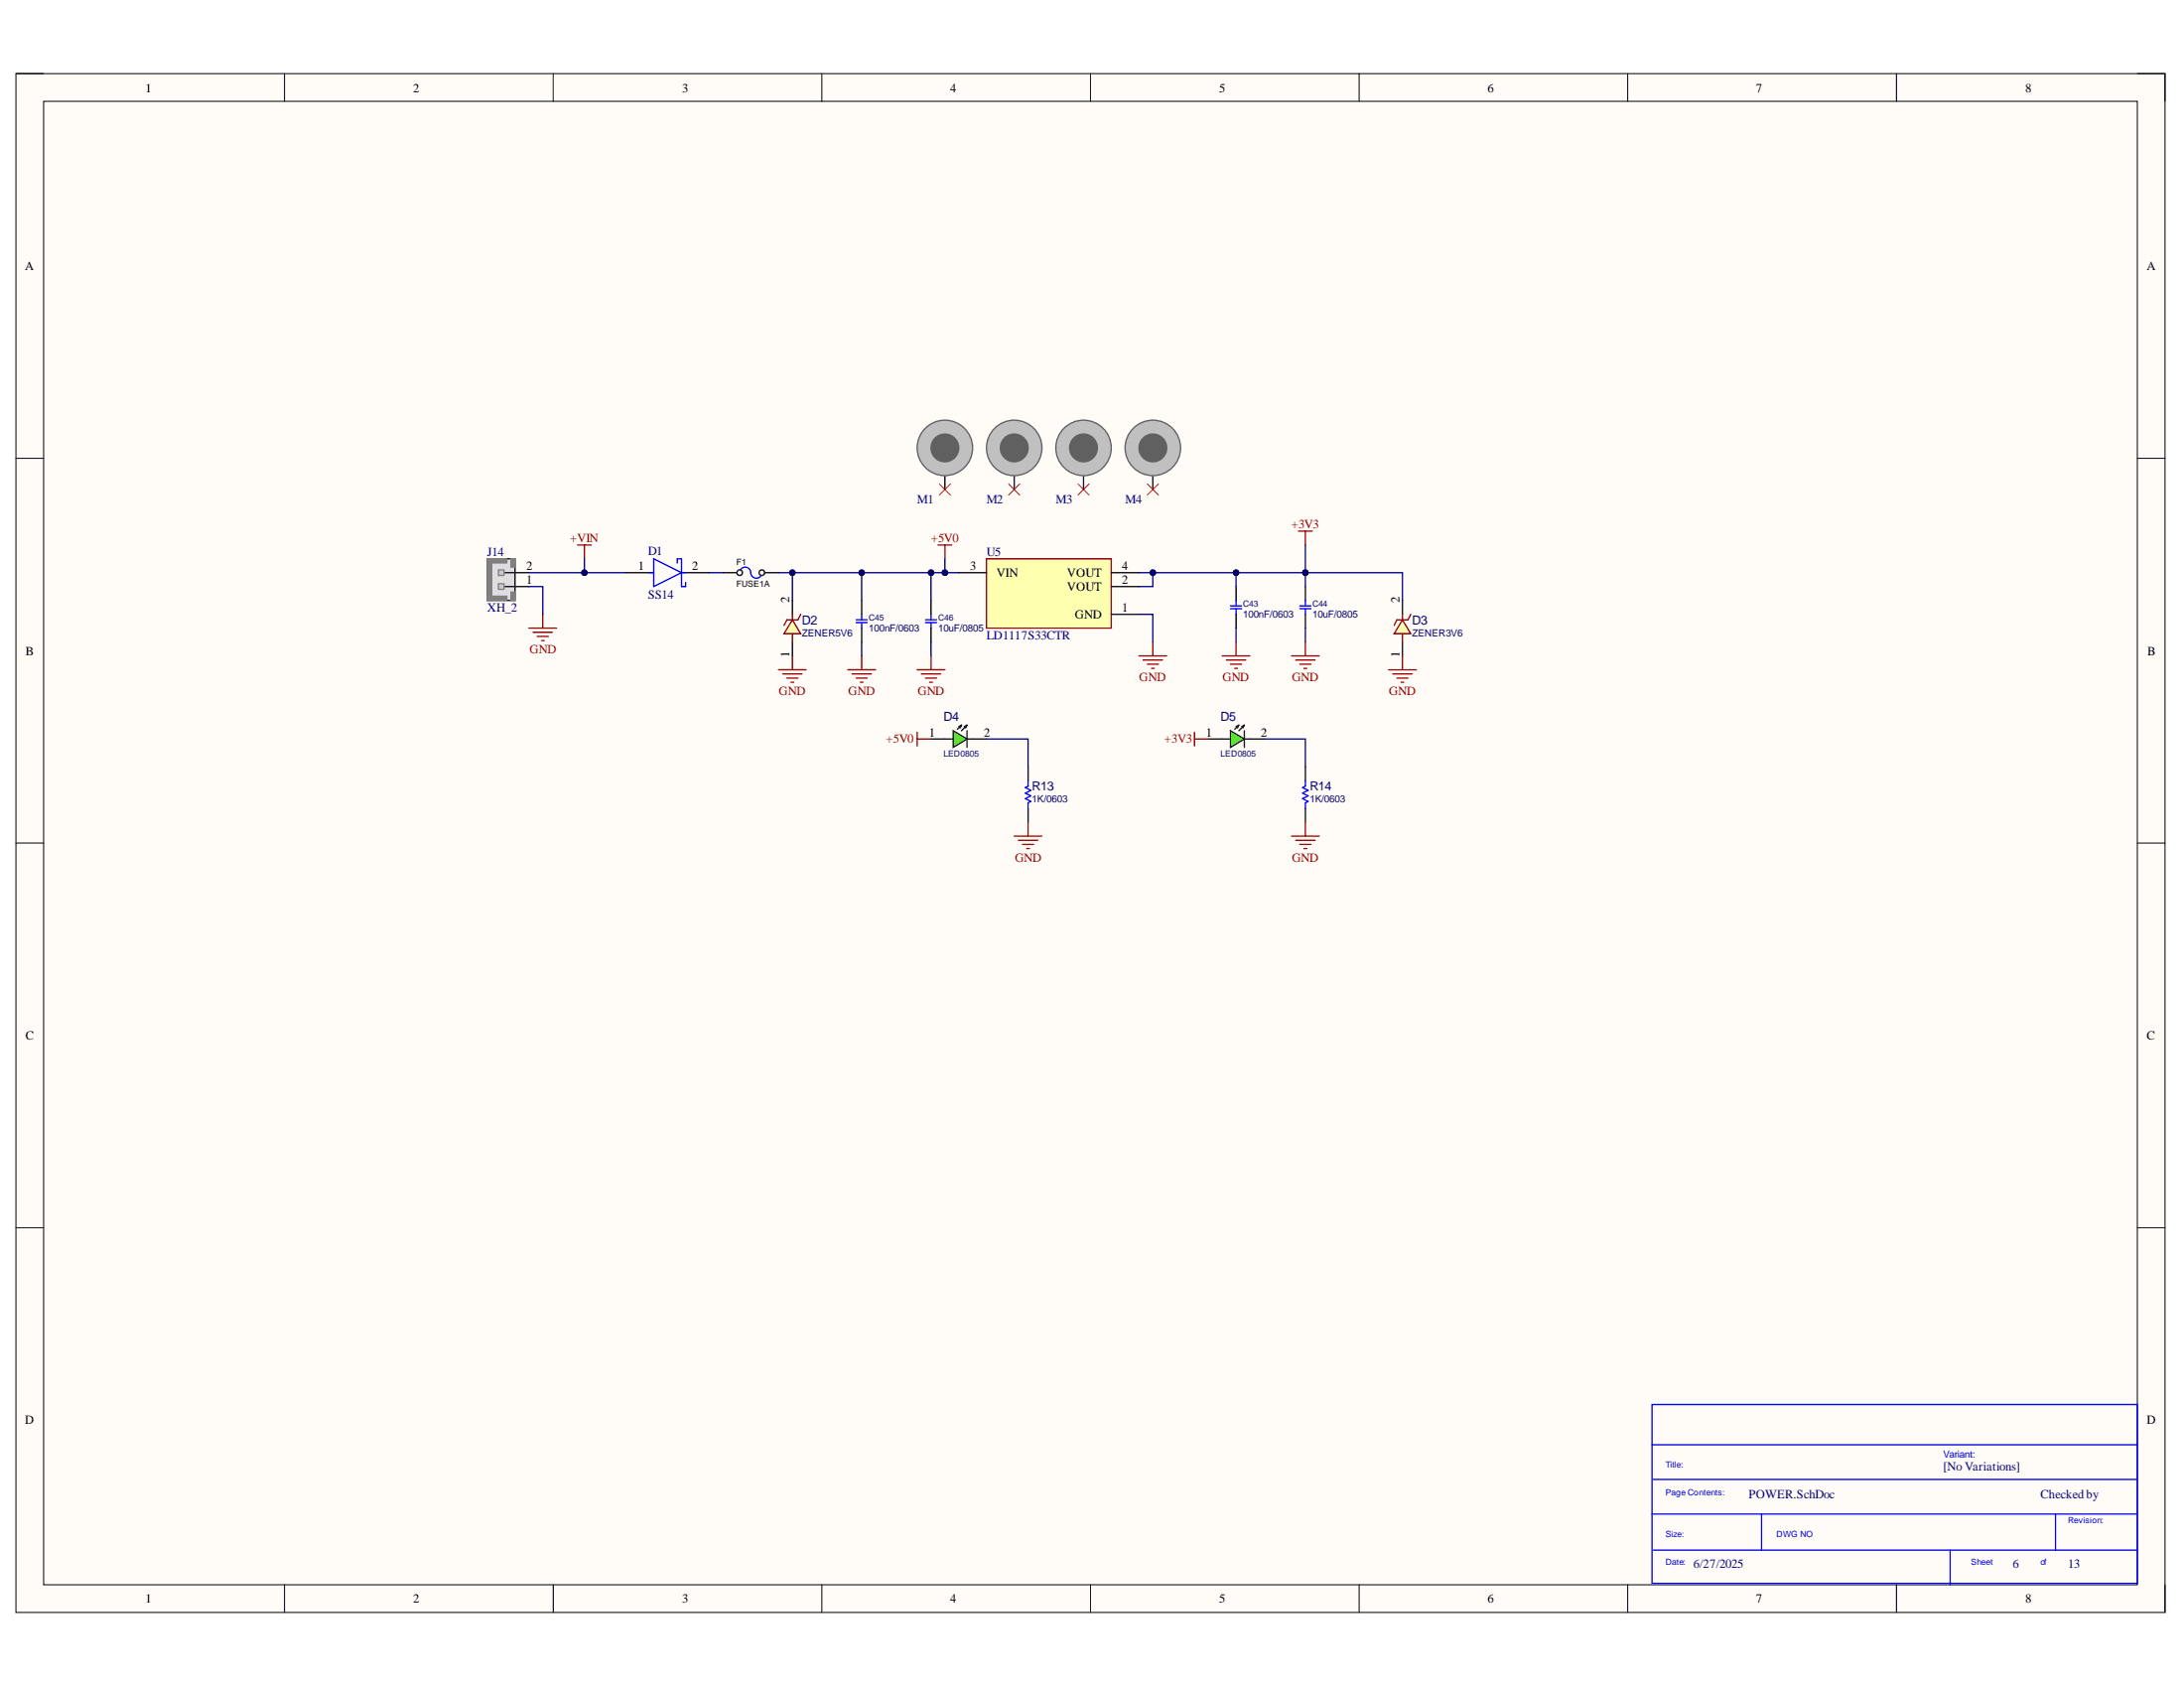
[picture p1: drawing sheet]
<svg xmlns="http://www.w3.org/2000/svg" width="279mm" height="216mm" viewBox="0 0 279 216" stroke-linecap="round" stroke-linejoin="round" font-family="sans-serif">
<path d="M2 9.4h275v196.8h-275z" fill-rule="evenodd" fill="#fffcf8"/>
<path d="M2 9.4h275v196.8h-275z" fill="none" stroke="#000" stroke-width=".13"/>
<path d="M5.6 13h267.8v189.7h-267.8z" fill-rule="evenodd" fill="#fffcf8"/>
<g fill="none" stroke="#000" stroke-width=".13">
<path d="M2 9.4h3.6M5.6 13h267.8v189.7h-267.8zM36.4 9.4v3.6M70.8 9.4v3.6M105.1 9.4v3.6M139.5 9.4v3.6M173.9 9.4v3.6M208.2 9.4v3.6M242.6 9.4v3.6M273.4 9.4h3.6v3.6M2 58.6h3.6M273.4 58.6h3.6"/>
<path d="M2 107.8h3.6M273.4 107.8h3.6M2 157h3.6M273.4 157h3.6M36.4 202.7v3.5M70.8 202.7v3.5M105.1 202.7v3.5M139.5 202.7v3.5M173.9 202.7v3.5M208.2 202.7v3.5M242.6 202.7v3.5M277 202.7v3.5"/>
</g>
<path d="M211.3 179.6h62.1v22.9h-62.1zM211.3 184.8h62.1M211.3 193.6h62.1M211.5 198.3h61.9M211.5 189.2h61.9M225.4 193.6v4.7M249.5 198.3v4.4M263 193.6v4.7" fill="none" stroke="#00f" stroke-width=".17"/>
<path d="M126.2 71.5h16v8.8h-16z" fill-rule="evenodd" fill="#ffffb0"/>
<path d="M126.2 71.5h16v8.8h-16z" fill="none" stroke="#800000" stroke-width=".17"/>
<g fill="none" stroke="#000" stroke-width=".17">
<path d="M80.1 73.2h3.5M87.2 73.2h3.5M92.5 73.2h1.8M97.8 73.2h1.8M101.4 76.8v1.8M122.7 73.2h3.5M142.2 73.2h3.5M142.2 75h3.5M142.2 78.6h3.5M101.4 82.1v1.8"/>
<circle cx="94.6" cy="73.2" r=".35"/>
<circle cx="97.5" cy="73.2" r=".36"/>
</g>
<g fill="none" stroke="#980000" stroke-width=".17">
<path d="M120 69.7h1.8M120.9 69.7v1.8M166.1 67.9h1.8M167 67.9v1.8M99.6 85.7h3.5M100.1 86.2h2.5M100.7 86.7h1.4M101.2 87.3h.3M101.4 83.9v1.8M145.7 83.9h3.6M146.2 84.4h2.5M146.8 84.9h1.4"/>
<path d="M147.3 85.5h.4M147.5 82.1v1.8"/>
</g>
<path d="M83.1 73.2h.5M83.6 71.5l3.6 1.7-3.6 1.8zM86.6 72v-.5h.6v3.5h.5v-.5M87.2 73.2h.5M94.7 72.9a.71 .71 0 0 1 .8-.3 .71 .71 0 0 1 .5 .6 .71 .71 0 0 0 .6 .7 .71 .71 0 0 0 .8-.3" fill="none" stroke="#00f" stroke-width=".17"/>
<path d="M101.4 79.3l1 1.7h-2.1z" fill="#ffffb0"/>
<path d="M101.4 79.3l1 1.7h-2.1zM101.4 78.6v.7M102.4 78.6l-.3 .7h-1.4l-.4 .7M101.4 81v1.1" fill="none" stroke="#800000" stroke-width=".17"/>
<g fill="none" stroke="#00f" stroke-width=".17">
<path d="M109.5 79.6h1.4M109.5 79.3h1.4M110.2 78.6v.7M110.2 79.6v.7M118.4 79.6h1.4M118.4 79.3h1.4M119.1 78.6v.7M119.1 79.6v.7M157.4 77.9h1.4M157.4 77.5h1.4M158.1 76.8v.7M158.1 77.9v.7"/>
<path d="M166.3 77.9h1.4M166.3 77.5h1.4M167 76.8v.7M167 77.9v.7"/>
</g>
<path d="M110.2 76.8v1.8M119.1 76.8v1.8M158.1 75v1.8M158.1 78.6v1.7M167 75v1.8M167 78.6v1.7M179.4 76.8v1.8M110.2 80.3v1.8M119.1 80.3v1.8M179.4 82.1v1.8" fill="none" stroke="#000" stroke-width=".17"/>
<g fill="none" stroke="#980000" stroke-width=".17">
<path d="M108.5 85.7h3.5M109 86.2h2.5M109.5 86.7h1.4M110.1 87.3h.3M110.2 83.9v1.8M117.3 85.7h3.6M117.9 86.2h2.4M118.4 86.7h1.4M118.9 87.3h.4M119.1 83.9v1.8M156.4 83.9h3.5M156.9 84.4h2.5"/>
<path d="M157.4 84.9h1.4M158 85.5h.3M158.1 82.1v1.8M165.2 83.9h3.6M165.8 84.4h2.4M166.3 84.9h1.4M166.8 85.5h.4M167 82.1v1.8"/>
</g>
<path d="M179.4 79.3l1.1 1.7h-2.1z" fill="#ffffb0"/>
<path d="M179.4 79.3l1.1 1.7h-2.1zM179.4 78.6v.7M180.5 78.6l-.4 .7h-1.4l-.3 .7M179.4 81v1.1" fill="none" stroke="#800000" stroke-width=".17"/>
<path d="M177.6 85.7h3.6M178.2 86.2h2.5M178.7 86.7h1.4M179.2 87.3h.4M179.4 83.9v1.8" fill="none" stroke="#980000" stroke-width=".17"/>
<path d="M154.6 94.5h1.8M159.9 94.5h1.8" fill="none" stroke="#000" stroke-width=".17"/>
<path d="M157.4 93.5l1.8 1-1.8 1.1z" fill="#6f3"/>
<path d="M156.4 94.5h1M157.4 93.5l1.8 1-1.8 1.1zM158.5 92.8l-.5 .5M158.5 92.8l-.4 .1M158.5 92.8l-.2 .3M159.2 93.5v2.1M159.2 94.5h.7M159.2 92.8l-.7 .7M159.2 92.8l-.4 .1M159.2 92.8l-.2 .3" fill="none" stroke="#101010" stroke-width=".17"/>
<path d="M119.1 94.5h1.8M124.4 94.5h1.8M167 98.1v1.7M167 103.4v1.8" fill="none" stroke="#000" stroke-width=".17"/>
<path d="M167 99.8v.8l-.4 .1 .8 .4-.8 .3 .8 .4-.8 .4 .8 .3-.4 .2v.7" fill="none" stroke="#00f" stroke-width=".17"/>
<path d="M165.2 106.9h3.6M165.8 107.5h2.4M166.3 108h1.4M166.8 108.5h.4M167 105.2v1.7" fill="none" stroke="#980000" stroke-width=".17"/>
<path d="M121.9 93.5l1.8 1-1.8 1.1z" fill="#6f3"/>
<path d="M120.9 94.5h1M121.9 93.5l1.8 1-1.8 1.1zM123 92.8l-.5 .5M123 92.8l-.3 .1M123 92.8l-.2 .3M123.7 93.5v2.1M123.7 94.5h.7M123.7 92.8l-.7 .7M123.7 92.8l-.3 .1M123.7 92.8l-.2 .3" fill="none" stroke="#101010" stroke-width=".17"/>
<path d="M120.9 60.8v1.8M131.5 98.1v1.7M131.5 103.4v1.8" fill="none" stroke="#000" stroke-width=".17"/>
<path d="M131.5 99.8v.8l-.3 .1 .7 .4-.7 .3 .7 .4-.7 .4 .7 .3-.4 .2v.7" fill="none" stroke="#00f" stroke-width=".17"/>
<path d="M73.9 69.7h1.8M74.8 69.7v1.8M117.3 93.6v1.8M117.3 94.5h1.8M152.8 94.5h1.8M152.8 93.6v1.8M129.7 106.9h3.6M130.3 107.5h2.5M130.8 108h1.4M131.3 108.5h.4M131.5 105.2v1.7" fill="none" stroke="#980000" stroke-width=".17"/>
<circle cx="120.9" cy="57.3" r="3.5" fill="#c0c0c0"/>
<circle cx="120.9" cy="57.3" r="3.5" fill="none" stroke="#606060" stroke-width=".17"/>
<circle cx="120.9" cy="57.3" r="1.77" fill="#606060"/>
<circle cx="120.9" cy="57.3" r="1.77" fill="none" stroke="#606060" stroke-width=".17"/>
<path d="M129.7 60.8v1.8" fill="none" stroke="#000" stroke-width=".17"/>
<circle cx="129.7" cy="57.3" r="3.5" fill="#c0c0c0"/>
<circle cx="129.7" cy="57.3" r="3.5" fill="none" stroke="#606060" stroke-width=".17"/>
<circle cx="129.7" cy="57.3" r="1.77" fill="#606060"/>
<circle cx="129.7" cy="57.3" r="1.77" fill="none" stroke="#606060" stroke-width=".17"/>
<path d="M138.6 60.8v1.8" fill="none" stroke="#000" stroke-width=".17"/>
<circle cx="138.6" cy="57.3" r="3.5" fill="#c0c0c0"/>
<circle cx="138.6" cy="57.3" r="3.5" fill="none" stroke="#606060" stroke-width=".17"/>
<circle cx="138.6" cy="57.3" r="1.77" fill="#606060"/>
<circle cx="138.6" cy="57.3" r="1.77" fill="none" stroke="#606060" stroke-width=".17"/>
<path d="M147.5 60.8v1.8" fill="none" stroke="#000" stroke-width=".17"/>
<circle cx="147.5" cy="57.3" r="3.5" fill="#c0c0c0"/>
<circle cx="147.5" cy="57.3" r="3.5" fill="none" stroke="#606060" stroke-width=".17"/>
<circle cx="147.5" cy="57.3" r="1.77" fill="#606060"/>
<circle cx="147.5" cy="57.3" r="1.77" fill="none" stroke="#606060" stroke-width=".17"/>
<path d="M120.2 61.9l1.4 1.4M121.6 61.9l-1.4 1.4M129 61.9l1.5 1.4M130.5 61.9l-1.5 1.4M137.9 61.9l1.4 1.4M139.3 61.9l-1.4 1.4M146.8 61.9l1.4 1.4M148.2 61.9l-1.4 1.4" fill="none" stroke="#f00" stroke-width=".13"/>
<path d="M65.9 75h1.8M65.9 73.2h1.8" fill="none" stroke="#000" stroke-width=".17"/>
<path d="M62.3 71.5h3.6v5.3h-3.6z" fill-rule="evenodd" fill="#e0e0e0"/>
<path d="M62.3 71.5h3.6v5.3h-3.6zM64.5 73.2h1.4" fill="none" stroke="#101010" stroke-width=".17"/>
<path d="M63.8 72.9h.7v.7h-.7z" fill-rule="evenodd" fill="#d0d0d0"/>
<path d="M63.8 72.9h.7v.7h-.7z" fill="none" stroke="#808080" stroke-width=".17"/>
<path d="M64.5 75h1.4" fill="none" stroke="#101010" stroke-width=".17"/>
<path d="M63.8 74.7h.7v.7h-.7z" fill-rule="evenodd" fill="#d0d0d0"/>
<path d="M63.8 74.7h.7v.7h-.7z" fill="none" stroke="#808080" stroke-width=".17"/>
<path d="M62.3 76.3h2.5v.5h-2.5z" fill-rule="evenodd" fill="#808080"/>
<path d="M62.3 76.3h2.5v.5h-2.5z" fill="none" stroke="#808080" stroke-width=".17"/>
<path d="M65.4 75.7h.5v1.1h-.5z" fill-rule="evenodd" fill="#808080"/>
<path d="M65.4 75.7h.5v1.1h-.5z" fill="none" stroke="#808080" stroke-width=".17"/>
<path d="M62.3 71.5h.6v5.3h-.6z" fill-rule="evenodd" fill="#808080"/>
<path d="M62.3 71.5h.6v5.3h-.6z" fill="none" stroke="#808080" stroke-width=".17"/>
<path d="M62.3 71.5h2.5v.5h-2.5z" fill-rule="evenodd" fill="#808080"/>
<path d="M62.3 71.5h2.5v.5h-2.5z" fill="none" stroke="#808080" stroke-width=".17"/>
<path d="M65.4 71.5h.5v1h-.5z" fill-rule="evenodd" fill="#808080"/>
<path d="M65.4 71.5h.5v1h-.5z" fill="none" stroke="#808080" stroke-width=".17"/>
<path d="M69.4 78.6v1.7M67.7 80.3h3.5M68.2 80.9h2.5M68.7 81.4h1.4M69.3 81.9h.3" fill="none" stroke="#980000" stroke-width=".17"/>
<path d="M145.7 78.6h1.8v3.5M145.7 73.2h1.8v1.8h-1.8" fill="none" stroke="#000080" stroke-width=".17"/>
<circle cx="147.5" cy="73.2" r=".35" fill="#000080"/>
<circle cx="147.5" cy="73.2" r=".35" fill="none" stroke="#000080" stroke-width=".13"/>
<path d="M167 69.7v3.5h-19.5" fill="none" stroke="#000080" stroke-width=".17"/>
<circle cx="167" cy="73.2" r=".35" fill="#000080"/>
<circle cx="167" cy="73.2" r=".35" fill="none" stroke="#000080" stroke-width=".13"/>
<circle cx="158.1" cy="73.2" r=".36" fill="#000080"/>
<circle cx="158.1" cy="73.2" r=".36" fill="none" stroke="#000080" stroke-width=".13"/>
<circle cx="147.5" cy="73.2" r=".35" fill="#000080"/>
<circle cx="147.5" cy="73.2" r=".35" fill="none" stroke="#000080" stroke-width=".13"/>
<path d="M90.7 73.2h1.8M101.4 73.2v3.6" fill="none" stroke="#000080" stroke-width=".17"/>
<circle cx="101.4" cy="73.2" r=".35" fill="#000080"/>
<circle cx="101.4" cy="73.2" r=".35" fill="none" stroke="#000080" stroke-width=".13"/>
<path d="M99.6 73.2h23.1" fill="none" stroke="#000080" stroke-width=".17"/>
<circle cx="101.4" cy="73.2" r=".35" fill="#000080"/>
<circle cx="101.4" cy="73.2" r=".35" fill="none" stroke="#000080" stroke-width=".13"/>
<circle cx="110.2" cy="73.2" r=".35" fill="#000080"/>
<circle cx="110.2" cy="73.2" r=".35" fill="none" stroke="#000080" stroke-width=".13"/>
<circle cx="119.1" cy="73.2" r=".35" fill="#000080"/>
<circle cx="119.1" cy="73.2" r=".35" fill="none" stroke="#000080" stroke-width=".13"/>
<circle cx="120.9" cy="73.2" r=".36" fill="#000080"/>
<circle cx="120.9" cy="73.2" r=".36" fill="none" stroke="#000080" stroke-width=".13"/>
<path d="M120.9 71.5v1.7" fill="none" stroke="#000080" stroke-width=".17"/>
<circle cx="120.9" cy="73.2" r=".36" fill="#000080"/>
<circle cx="120.9" cy="73.2" r=".36" fill="none" stroke="#000080" stroke-width=".13"/>
<path d="M110.2 73.2v3.6M110.2 82.1v1.8M119.1 82.1v1.8" fill="none" stroke="#000080" stroke-width=".17"/>
<circle cx="110.2" cy="73.2" r=".35" fill="#000080"/>
<circle cx="110.2" cy="73.2" r=".35" fill="none" stroke="#000080" stroke-width=".13"/>
<path d="M119.1 73.2v3.6" fill="none" stroke="#000080" stroke-width=".17"/>
<circle cx="119.1" cy="73.2" r=".35" fill="#000080"/>
<circle cx="119.1" cy="73.2" r=".35" fill="none" stroke="#000080" stroke-width=".13"/>
<path d="M167 73.2v1.8M158.1 80.3v1.8M167 80.3v1.8" fill="none" stroke="#000080" stroke-width=".17"/>
<circle cx="167" cy="73.2" r=".35" fill="#000080"/>
<circle cx="167" cy="73.2" r=".35" fill="none" stroke="#000080" stroke-width=".13"/>
<path d="M158.1 73.2v1.8" fill="none" stroke="#000080" stroke-width=".17"/>
<circle cx="158.1" cy="73.2" r=".36" fill="#000080"/>
<circle cx="158.1" cy="73.2" r=".36" fill="none" stroke="#000080" stroke-width=".13"/>
<path d="M167 73.2h12.4v3.6" fill="none" stroke="#000080" stroke-width=".17"/>
<circle cx="167" cy="73.2" r=".35" fill="#000080"/>
<circle cx="167" cy="73.2" r=".35" fill="none" stroke="#000080" stroke-width=".13"/>
<path d="M74.8 71.5v1.7h5.3M126.2 94.5h5.3v3.6M161.7 94.5h5.3v3.6" fill="none" stroke="#000080" stroke-width=".17"/>
<circle cx="74.8" cy="73.2" r=".35" fill="#000080"/>
<circle cx="74.8" cy="73.2" r=".35" fill="none" stroke="#000080" stroke-width=".13"/>
<path d="M67.7 73.2h7.1" fill="none" stroke="#000080" stroke-width=".17"/>
<circle cx="74.8" cy="73.2" r=".35" fill="#000080"/>
<circle cx="74.8" cy="73.2" r=".35" fill="none" stroke="#000080" stroke-width=".13"/>
<path d="M67.7 75h1.7v3.6" fill="none" stroke="#000080" stroke-width=".17"/>
<g font-size="1.6">
<text x="18.6" y="11.8">1</text>
<text x="52.9" y="11.8">2</text>
<text x="87.3" y="11.8">3</text>
<text x="121.5" y="11.8">4</text>
<text x="156" y="11.8">5</text>
<text x="190.3" y="11.8">6</text>
<text x="224.7" y="11.8">7</text>
<text x="259.1" y="11.8">8</text>
<text x="3.2" y="34.6">A</text>
<text x="274.6" y="34.6">A</text>
<text x="67.3" y="74.7">1</text>
<text x="67.3" y="72.9">2</text>
<text x="81.6" y="72.9">1</text>
<text x="88.6" y="72.9">2</text>
<text x="101" y="77.1" transform="rotate(-90 101 77.1)">2</text>
<text x="124.1" y="72.9">3</text>
<text x="127.5" y="73.8">VIN</text>
<text x="136.5" y="75.6">VOUT</text>
<text x="136.5" y="73.8">VOUT</text>
<text x="143.5" y="74.7">2</text>
<text x="143.5" y="72.9">4</text>
<text x="179.1" y="77.1" transform="rotate(-90 179.1 77.1)">2</text>
<text x="3.3" y="83.8">B</text>
<text x="137.5" y="79.1">GND</text>
<text x="143.5" y="78.2">1</text>
<text x="274.7" y="83.8">B</text>
<text x="101" y="84.1" transform="rotate(-90 101 84.1)">1</text>
<text x="179.1" y="84.1" transform="rotate(-90 179.1 84.1)">1</text>
<text x="118.8" y="94.2">1</text>
<text x="125.9" y="94.2">2</text>
<text x="154.3" y="94.2">1</text>
<text x="161.3" y="94.2">2</text>
<text x="3.3" y="133">C</text>
<text x="274.6" y="133">C</text>
<text x="3.2" y="182.1">D</text>
<text x="274.6" y="182.1">D</text>
<text x="18.6" y="205">1</text>
<text x="52.9" y="205">2</text>
<text x="87.3" y="205">3</text>
<text x="121.5" y="205">4</text>
<text x="156" y="205">5</text>
<text x="190.3" y="205">6</text>
<text x="224.7" y="205">7</text>
<text x="259.1" y="205">8</text>
</g>
<g font-size="1.6" fill="#000080">
<text x="117.3" y="64.4">M1</text>
<text x="126.2" y="64.4">M2</text>
<text x="135.1" y="64.4">M3</text>
<text x="144" y="64.4">M4</text>
<text x="62.3" y="71.1">J14</text>
<text x="82.9" y="70.9">D1</text>
<text x="126.2" y="71.1">U5</text>
<text x="82.9" y="76.6">SS14</text>
<text x="62.3" y="78.2">XH_2</text>
<text x="102.6" y="79.8">D2</text>
<text x="126.2" y="81.8">LD1117S33CTR</text>
<text x="180.7" y="79.8">D3</text>
<text x="120.7" y="92.3">D4</text>
<text x="156.1" y="92.3">D5</text>
<text x="132" y="101.1">R13</text>
<text x="167.6" y="101.1">R14</text>
<text x="223.7" y="191.7">POWER.SchDoc</text>
<text x="248.6" y="188.1">[No Variations]</text>
<text x="261" y="191.7">Checked by</text>
<text x="216.6" y="200.6">6/27/2025</text>
<text x="257.5" y="200.6">6</text>
<text x="264.6" y="200.6">13</text>
</g>
<g font-size="1.6" fill="#980000">
<text x="72.9" y="69.3">+VIN</text>
<text x="119.1" y="69.3">+5V0</text>
<text x="165.2" y="67.6">+3V3</text>
<text x="67.8" y="83.5">GND</text>
<text x="99.6" y="88.9">GND</text>
<text x="108.5" y="88.9">GND</text>
<text x="117.4" y="88.9">GND</text>
<text x="145.7" y="87.1">GND</text>
<text x="156.4" y="87.1">GND</text>
<text x="165.3" y="87.1">GND</text>
<text x="177.7" y="88.9">GND</text>
<text x="113.3" y="95">+5V0</text>
<text x="149" y="95">+3V3</text>
<text x="129.8" y="110.2">GND</text>
<text x="165.3" y="110.2">GND</text>
</g>
<g font-size="1.3" fill="#000080">
<text x="102.6" y="81.3">ZENER5V6</text>
<text x="111.1" y="80.8">100nF/0603</text>
<text x="120" y="80.8">10uF/0805</text>
<text x="159" y="79">100nF/0603</text>
<text x="167.9" y="79">10uF/0805</text>
<text x="180.7" y="81.3">ZENER3V6</text>
<text x="132" y="102.6">1K/0603</text>
<text x="167.6" y="102.6">1K/0603</text>
</g>
<text font-size="1.3" fill="#00f" x="248.6" y="186.5">Variant:</text>
<g font-size="1.1">
<text x="94.2" y="75">FUSE1A</text>
<text x="94.2" y="72.3">F1</text>
</g>
<g font-size="1.1" fill="#000080">
<text x="159" y="77.6">C43</text>
<text x="167.9" y="77.6">C44</text>
<text x="111.1" y="79.4">C45</text>
<text x="120" y="79.4">C46</text>
<text x="120.7" y="96.7">LED0805</text>
<text x="156.1" y="96.7">LED0805</text>
</g>
<g font-size="1.1" fill="#00f">
<text x="213.1" y="187.7">Title:</text>
<text x="213.1" y="191.3">Page Contents:</text>
<text x="213.1" y="196.6">Size:</text>
<text x="227.3" y="196.6">DWG NO</text>
<text x="264.6" y="194.8">Revision:</text>
<text x="213.1" y="200.1">Date:</text>
<text x="252.1" y="200.1">Sheet</text>
<text x="261" y="200.1">of</text>
</g>
</svg>
